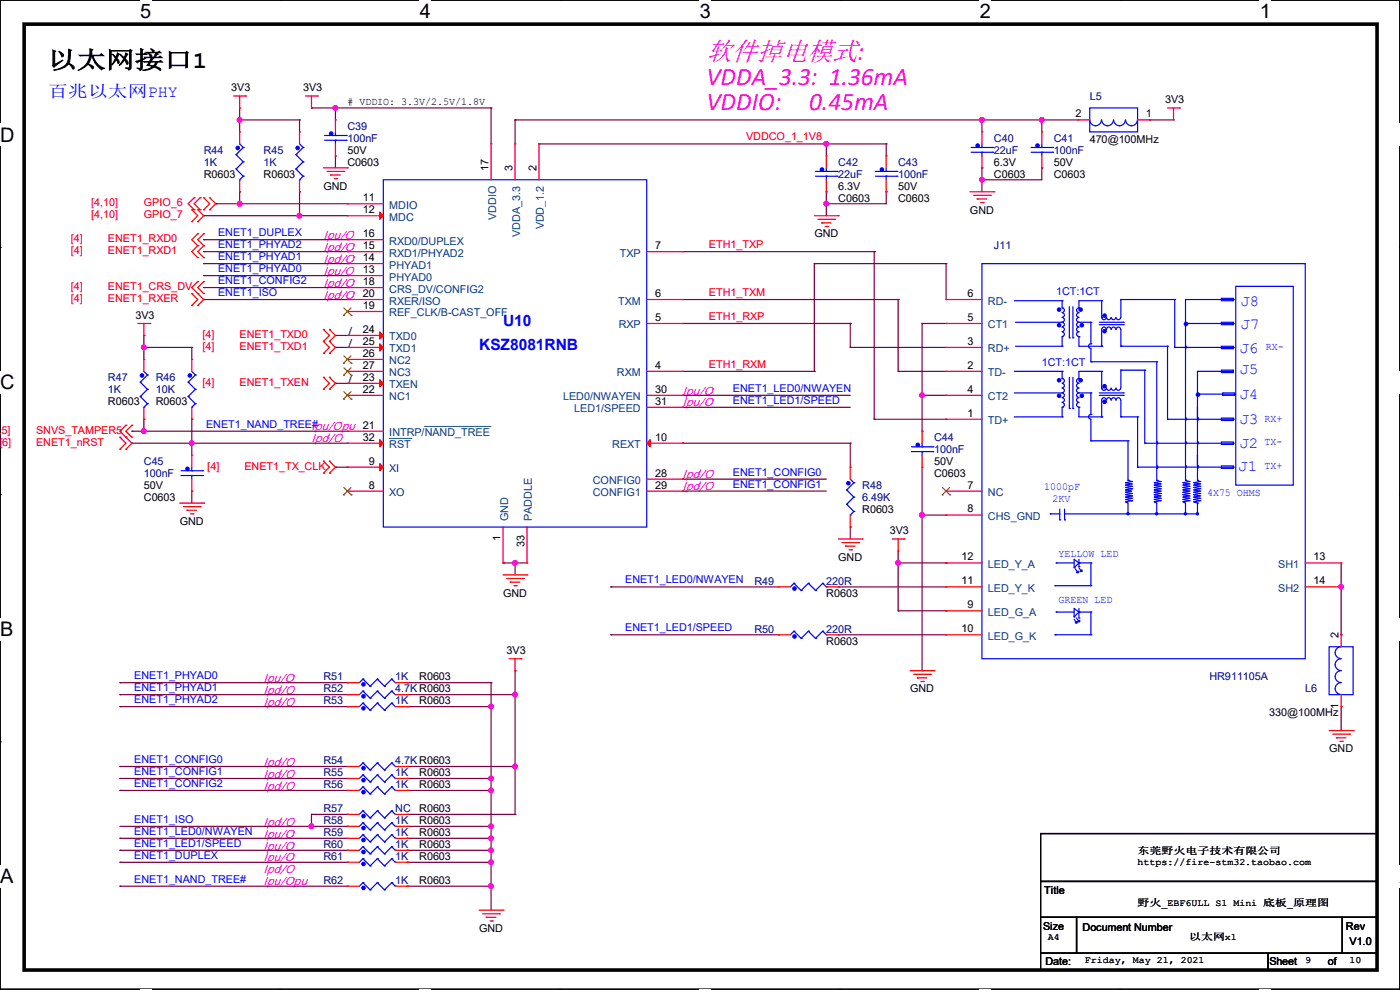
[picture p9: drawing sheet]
<svg xmlns="http://www.w3.org/2000/svg" width="297mm" height="210mm" viewBox="0 0 297 210" stroke-linecap="round" stroke-linejoin="round" font-family="sans-serif">
<path d="M0 0h297v209.8h-297z" fill="none" stroke="#000" stroke-width=".25"/>
<g fill="#fff">
<path d="M29.7 0h2.4v4.8h-2.4z"/>
<path d="M29.7 209.8h2.4v.2h-2.4z"/>
</g>
<path d="M59.4 0h.1M59.4 209.8h.1" fill="none" stroke="#000" stroke-width=".25"/>
<g fill="#fff">
<path d="M89.1 0h2.3v4.8h-2.3z"/>
<path d="M89.1 209.8h2.3v.2h-2.3z"/>
</g>
<path d="M118.8 0h.1M118.8 209.8h.1" fill="none" stroke="#000" stroke-width=".25"/>
<g fill="#fff">
<path d="M148.5 0h2.3v4.8h-2.3z"/>
<path d="M148.5 209.8h2.3v.2h-2.3z"/>
</g>
<path d="M178.2 0h.1M178.2 209.8h.1" fill="none" stroke="#000" stroke-width=".25"/>
<g fill="#fff">
<path d="M207.9 0h2.3v4.8h-2.3z"/>
<path d="M207.9 209.8h2.3v.2h-2.3z"/>
</g>
<path d="M237.6 0h.1M237.6 209.8h.1" fill="none" stroke="#000" stroke-width=".25"/>
<g fill="#fff">
<path d="M267.3 0h2.3v4.8h-2.3z"/>
<path d="M267.3 209.8h2.3v.2h-2.3z"/>
<path d="M0 26.2h3.1v4.8h-3.1z"/>
<path d="M297 26.2v4.8z"/>
<path d="M0 78.7h3.1v4.7h-3.1z"/>
<path d="M297 78.7v4.7z"/>
</g>
<path d="M0 52.5h.1M297 52.5h.1" fill="none" stroke="#000" stroke-width=".25"/>
<g fill="#fff">
<path d="M0 131.1h2.9v4.8h-2.9z"/>
<path d="M297 131.1v4.8z"/>
</g>
<path d="M0 104.9h.1M297 104.9h.1" fill="none" stroke="#000" stroke-width=".25"/>
<g fill="#fff">
<path d="M0 183.6h2.9v4.7h-2.9z"/>
<path d="M296.9 183.6h.1v4.7h-.1z"/>
</g>
<path d="M0 157.4h.1M297 157.4h.1M220.8 176.8h71.3v10.2h-71.3zM220.8 187h71.3v7.6h-71.3zM220.8 194.6h7.6v7.6h-7.6zM228.4 194.6h56.4v7.6h-56.4zM284.8 194.6h7.3v7.6h-7.3zM220.8 202.2h48.2v3.6h-48.2zM269 202.2h23.1v3.6h-23.1z" fill="none" stroke="#000" stroke-width=".25"/>
<path d="M5.1 5.1h287v200.7h-287z" fill="none" stroke="#000" stroke-width=".76"/>
<g fill="none" stroke="#800040" stroke-width=".25">
<path d="M50.8 25.4h.1M50.8 22.9h.1M50.8 25.4h12.7M50.8 22.9v5.1M63.5 25.4h.1M63.5 25.4v2.6M66.1 22.9h.1M66.1 22.9h38.1M71.2 22.9h.1M71.2 33.1h.1M71.2 22.9v2.5M71.2 33.1v2.5"/>
<path d="M104.2 22.9h.1M104.2 22.9v7.6M109.3 25.4h.1M109.3 25.4h119.3M109.3 25.4v5.1M114.3 30.5h.1M114.3 30.5h73.7M175.3 30.5h.1M175.3 30.5v2.6M188 30.5h.1M188 30.5v2.6M208.3 38.1h.1"/>
<path d="M208.3 25.4h.1M208.3 35.6h.1M208.3 25.4v2.6M208.3 35.6v5.1M221 25.4h.1M221 35.6h.1M221 35.6v2.5h-12.7M221 25.4v2.6M243.9 25.4h.1M243.9 25.4h5.1M43.2 45.8h.1M43.2 55.9h.1"/>
<path d="M43.2 58.5h.1M43.2 53.4h.1M43.2 50.8h.1M43.2 45.8h30.5M43.2 55.9h30.5M43.2 58.5h30.5M43.2 53.4h30.5M43.2 50.8h30.5M45.8 43.2h.1M45.8 43.2h27.9M50.8 40.7h.1M50.8 43.2h.1"/>
<path d="M50.8 40.7v2.5M63.5 45.8h.1M63.5 40.7h.1M63.5 40.7v5.1M144.8 53.4h40.7M172.8 55.9h.1M172.8 55.9h27.9M172.8 55.9v22.9M175.3 43.2h.1M175.3 40.7h.1M175.3 40.7v5.1M185.5 53.4h.1"/>
<path d="M185.5 53.4v35.5M188 40.7h.1M188 40.7v2.5h-12.7M200.7 55.9h.1M200.7 55.9v7.6M30.5 71.2h.1M30.5 73.7h.1M30.5 71.2v5M30.5 73.7h10.2M40.7 73.7h.1M40.7 73.7v2.5M43.2 61h.1"/>
<path d="M43.2 63.5h.1M43.2 61h30.5M43.2 63.5h30.5M71.2 71.2h.1M71.2 73.7h.1M71.2 71.2h2.5M71.2 73.7h2.5M144.8 78.8h28M144.8 68.6h35.6M144.8 63.5h45.7M172.8 78.8h.1M180.4 68.6h.1"/>
<path d="M180.4 73.7h.1M180.4 68.6v5.1M180.4 73.7h20.3M190.5 63.5h.1M190.5 78.8h.1M190.5 78.8h10.2M190.5 63.5v15.3M195.6 68.6h.1M195.6 68.6h5.1M195.6 68.6v22.9M28 94h.1M28 91.5h.1"/>
<path d="M28 94h45.7M28 91.5h45.7M30.5 91.5h.1M30.5 88.9h.1M30.5 88.9v2.6M40.7 88.9h.1M40.7 94h.1M40.7 88.9v7.7M71.2 99.1h.1M71.2 81.3h.1M71.2 99.1h2.5M71.2 81.3h2.5"/>
<path d="M144.8 94h.1M144.8 83.9h.1M144.8 86.4h.1M144.8 94h35.6M144.8 83.9h35.6M144.8 86.4h35.6M180.4 94h.1M180.4 94v5.1M185.5 88.9h.1M185.5 88.9h15.2M195.6 83.9h.1M195.6 91.5h.1"/>
<path d="M195.6 83.9h5.1M195.6 99.1v43.2M40.7 104.2h.1M40.7 104.2v2.5M106.7 119.4h.1M106.7 119.4h5.1M109.3 119.4h.1M109.3 119.4v2.6M144.8 101.6h.1M144.8 104.2h.1M144.8 101.6h30.5M144.8 104.2h30.5"/>
<path d="M180.4 111.8h.1M180.4 111.8v2.5M190.5 119.4h.1M190.5 119.4h10.2M190.5 116.9v12.7M195.6 109.3h.1M195.6 109.3h5.1M200.7 119.4h.1M284.5 119.4v15.3M129.6 134.7h.1M129.6 124.5h.1M129.6 124.5h35.5"/>
<path d="M129.6 134.7h35.5M177.8 124.5h.1M177.8 134.7h.1M177.8 124.5h22.9M177.8 134.7h22.9M190.5 129.6h.1M190.5 129.6h10.2M200.7 129.6h.1M284.5 124.5h.1M284.5 134.7h.1M25.4 149.9h.1M25.4 144.8h.1"/>
<path d="M25.4 147.4h.1M25.4 149.9h48.3M25.4 144.8h48.3M25.4 147.4h48.3M86.4 144.8h.1M86.4 147.4h.1M86.4 149.9h.1M86.4 149.9h17.8M86.4 144.8h17.8M86.4 147.4h22.9M104.2 144.8h.1M104.2 149.9h.1"/>
<path d="M104.2 144.8v48.3M109.3 147.4h.1M109.3 142.3h.1M109.3 142.3v30.5M195.6 142.3h.1M284.5 149.9h.1M284.5 149.9v5.1M25.4 167.7h.1M25.4 165.1h.1M25.4 177.8h.1M25.4 162.6h.1M25.4 167.7h48.3"/>
<path d="M25.4 165.1h48.3M25.4 175.3h48.3M25.4 177.8h48.3M25.4 162.6h48.3M66.1 175.3h.1M66.1 172.8h.1M66.1 172.8h7.6M66.1 172.8v2.5M73.7 175.3h.1M86.4 167.7h.1M86.4 177.8h.1M86.4 162.6h.1"/>
<path d="M86.4 165.1h.1M86.4 167.7h17.8M86.4 165.1h17.8M86.4 175.3h17.8M86.4 177.8h17.8M86.4 162.6h22.9M86.4 172.8h22.9M104.2 175.3h.1M104.2 177.8h.1M104.2 165.1h.1M109.3 172.8h.1M109.3 162.6h.1"/>
<path d="M25.4 180.4h.1M25.4 182.9h.1M25.4 188h.1M25.4 180.4h48.3M25.4 182.9h48.3M25.4 188h48.3M86.4 180.4h.1M86.4 182.9h.1M86.4 188h.1M86.4 180.4h17.8M86.4 182.9h17.8M86.4 188h17.8"/>
<path d="M104.2 188h.1M104.2 180.4h.1M104.2 182.9h.1"/>
</g>
<g fill="#f0f" stroke="#f0f" stroke-width=".25">
<circle cx="208.3" cy="25.4" r=".49"/>
<circle cx="175.3" cy="43.2" r=".49"/>
<circle cx="71.1" cy="22.9" r=".49"/>
<circle cx="40.7" cy="94" r=".49"/>
<circle cx="63.5" cy="45.7" r=".49"/>
<circle cx="50.8" cy="25.4" r=".49"/>
<circle cx="50.8" cy="43.2" r=".49"/>
<circle cx="30.5" cy="91.5" r=".49"/>
<circle cx="175.3" cy="30.5" r=".49"/>
<circle cx="208.3" cy="38.1" r=".49"/>
<circle cx="30.5" cy="73.7" r=".49"/>
<circle cx="221" cy="25.4" r=".49"/>
<circle cx="109.2" cy="119.4" r=".49"/>
<circle cx="195.6" cy="83.8" r=".49"/>
<circle cx="195.6" cy="109.2" r=".49"/>
<circle cx="190.5" cy="119.4" r=".49"/>
<circle cx="104.2" cy="167.7" r=".49"/>
<circle cx="104.2" cy="175.3" r=".49"/>
<circle cx="66.1" cy="175.3" r=".49"/>
<circle cx="104.2" cy="180.4" r=".49"/>
<circle cx="109.2" cy="162.6" r=".49"/>
<circle cx="109.2" cy="147.3" r=".49"/>
<circle cx="104.2" cy="177.8" r=".49"/>
<circle cx="104.2" cy="165.1" r=".49"/>
<circle cx="104.2" cy="149.9" r=".49"/>
<circle cx="104.2" cy="188" r=".49"/>
<circle cx="104.2" cy="182.9" r=".49"/>
<circle cx="284.5" cy="124.5" r=".49"/>
</g>
<g fill="none" stroke="#f00" stroke-width=".25">
<path d="M49.6 20.4h2.5M50.8 22.9h.1M50.8 28h.1M50.8 20.4v2.5M50.8 28v2.5M50.8 38.1v2.6M52.1 20.4h.1M63.5 28h.1M63.5 28v2.5M63.5 38.1v2.6M64.8 20.4h2.6M66.1 22.9h.1"/>
<path d="M66.1 20.4v2.5M67.4 20.4h.1M68.6 35.6h5.1M69.4 36.4h3.5M70.1 37.1h.1M70.1 37.1h2.1M70.9 37.9h.5M71.2 25.4h.1M71.2 33.1h.1M71.2 25.4v2.6M71.2 30.5v2.6M71.4 37.9h.1"/>
<path d="M72.9 36.4h.1M73.7 35.6h.1M104.2 30.5h.1M104.2 30.5v7.6M109.3 30.5h.1M109.3 30.5v7.6M114.3 30.5h.1M114.3 30.5v7.6M175.3 33.1h.1M175.3 33.1v2.5M175.3 38.1v2.6M188 33.1h.1"/>
<path d="M188 33.1v2.5M188 38.1v2.6M208.3 28h.1M208.3 35.6h.1M208.3 28v2.5M208.3 33.1v2.5M221 28h.1M221 35.6h.1M221 28v2.5M221 33.1v2.5M228.6 25.4h.1M228.6 25.4h2.6"/>
<path d="M241.3 25.4h2.6M243.9 25.4h.1M247.7 22.9h2.5M249 25.4h.1M249 22.9v2.5M250.2 22.9h.1M40.7 47h.1M40.7 44.5h.1M40.7 44.5l1.3 1.3-1.3 1.2M41.2 42h.1M41.2 44.5h.1M41.2 42l-1.3 1.2 1.3 1.3"/>
<path d="M42 44.5h.1M42 47h.1M42 59.7h.1M42 52.1h.1M42 54.7h.1M42 49.6h.1M42 59.7l-1.3 1.3 2.5 2.5-1.2 1.3M42 44.5l1.2 1.3-1.2 1.2M42 52.1l-1.3 1.3 1.3 1.3M42 49.6l-1.3 1.2 1.3 1.3M42.5 44.5h.1M42.5 42h.1"/>
<path d="M42.5 42l-1.3 1.2 1.3 1.3M43.2 44.5h.1M43.2 42h.1M43.2 59.7h.1M43.2 52.1h.1M43.2 54.7h.1M43.2 49.6h.1M43.2 42l1.3 1.2-1.3 1.3M43.2 59.7l-1.2 1.3 1.2 1.3M43.2 52.1l-1.2 1.3 1.2 1.3M43.2 49.6l-1.2 1.2 1.2 1.3M44.5 42h.1"/>
<path d="M44.5 44.5h.1M44.5 42l1.3 1.2-1.3 1.3M50.8 40.7h.1M63.5 40.7h.1M73.7 43.2h.1M73.7 45.8h.1M73.7 58.5h.1M73.7 55.9h.1M73.7 53.4h.1M73.7 50.8h.1M73.7 45.8h7.6M73.7 53.4h7.6"/>
<path d="M73.7 43.2h7.6M73.7 58.5h7.6M73.7 55.9h7.6M73.7 50.8h7.6M137.2 53.4h7.6M144.8 53.4h.1M172.8 45.8h5M173.5 46.5h3.6M174.3 47.3h.1M174.3 47.3h2M175 48h.6M175.3 40.7h.1"/>
<path d="M175.6 48h.1M177.1 46.5h.1M177.8 45.8h.1M188 40.7h.1M205.8 40.7h5.1M206.5 41.4h3.6M207.3 42.2h.1M207.3 42.2h2M208.1 43h.5M208.6 43h.1M210.1 41.4h.1M210.9 40.7h.1"/>
<path d="M29.3 68.6h2.5M30.5 71.2h.1M30.5 76.2h.1M30.5 68.6v2.6M30.5 76.2v2.6M31.8 68.6h.1M40.7 64.8h.1M40.7 62.3h.1M40.7 76.2h.1M40.7 62.3l1.3 1.2-1.3 1.3M40.7 76.2v2.6M42 62.3h.1"/>
<path d="M42 64.8h.1M43.2 62.3h.1M68.6 72.4h.1M68.6 69.9h.1M68.6 75h.1M68.6 69.9l1.3 1.3-1.3 1.2M68.6 72.4l1.3 1.3-1.3 1.3M69.9 69.9h.1M69.9 72.4h.1M69.9 75h.1M69.9 69.9l1.3 1.3-1.3 1.2M69.9 72.4l1.3 1.3-1.3 1.3"/>
<path d="M73.7 61h.1M73.7 66.1h.1M73.7 63.5h.1M73.7 71.2h.1M73.7 73.7h.1M73.7 76.2h.1M73.7 78.8h.1M73.7 78.8h7.6M73.7 63.5h7.6M73.7 61h7.6M73.7 66.1h7.6M73.7 71.2h7.6"/>
<path d="M73.7 73.7h7.6M73.7 76.2h7.6M137.2 68.6h7.6M137.2 78.8h7.6M137.2 63.5h7.6M144.8 78.8h.1M144.8 68.6h.1M144.8 63.5h.1M200.7 63.5h.1M200.7 68.6h.1M200.7 73.7h.1M200.7 78.8h.1"/>
<path d="M200.7 68.6h7.6M200.7 78.8h7.6M200.7 63.5h7.6M200.7 73.7h7.6M25.4 95.3h.1M25.4 92.8h.1M25.4 92.8l1.3 1.2-1.3 1.3M26.7 90.2h.1M26.7 92.8h.1M26.7 95.3h.1M26.7 90.2l-1.3 1.3 2.6 2.5-1.3 1.3M28 90.2h.1"/>
<path d="M28 92.8h.1M28 90.2l-1.3 1.3 1.3 1.3M30.5 88.9h.1M30.5 86.4v2.5M40.7 88.9h.1M40.7 96.6h.1M40.7 86.4v2.5M40.7 96.6v2.5M68.6 82.6h.1M68.6 80.1h.1M68.6 97.8h.1M68.6 80.1l1.3 1.2-1.3 1.3"/>
<path d="M68.6 97.8l1.3 1.3-1.3 1.3M69.9 80.1h.1M69.9 82.6h.1M69.9 97.8h.1M69.9 80.1l1.3 1.2-1.3 1.3M69.9 97.8l1.3 1.3-1.3 1.3M73.7 99.1h.1M73.7 91.5h.1M73.7 83.9h.1M73.7 81.3h.1M73.7 94h.1M73.7 99.1h7.6"/>
<path d="M73.7 94h7.6M73.7 91.5h7.6M73.7 83.9h7.6M73.7 81.3h7.6M137.2 94h7.6M137.2 83.9h7.6M137.2 86.4h7.6M144.8 94h.1M144.8 83.9h.1M144.8 86.4h.1M180.4 99.1h.1M180.4 99.1v2.5"/>
<path d="M195.6 91.5h.1M195.6 99.1h.1M195.6 91.5v2.5M195.6 96.6v2.5M200.7 83.9h.1M200.7 88.9h.1M200.7 83.9h7.6M200.7 88.9h7.6M38.1 106.7h5.1M38.9 107.5h3.6M39.7 108.2h.1M39.7 108.2h2"/>
<path d="M40.4 109h.5M40.7 104.2h.1M40.7 101.6v2.6M40.9 109h.1M42.5 107.5h.1M43.2 106.7h.1M68.6 100.4h.1M69.9 100.4h.1M73.7 104.2h.1M73.7 104.2h7.6M106.7 119.4h.1M106.7 111.8v7.6"/>
<path d="M111.8 119.4h.1M111.8 111.8v7.6M137.2 104.2h7.6M137.2 101.6h7.6M144.8 101.6h.1M144.8 104.2h.1M177.8 114.3h5.1M178.6 115.1h3.6M179.4 115.9h.1M179.4 115.9h2M180.1 116.6h.5M180.4 111.8h.1"/>
<path d="M180.4 109.3v2.5M180.6 116.6h.1M182.2 115.1h.1M182.9 114.3h.1M189.3 114.3h2.5M190.5 116.9h.1M190.5 114.3v2.6M191.8 114.3h.1M200.7 104.2h.1M200.7 109.3h.1M200.7 119.4h.1M200.7 104.2h7.6"/>
<path d="M200.7 109.3h7.6M200.7 119.4h7.6M276.9 119.4h7.6M284.5 119.4h.1M106.7 122h5.1M107.5 122.7h3.5M108 139.7h2.5M108.2 123.5h.1M108.2 123.5h2.1M109 124.2h.5M109.3 139.7v2.6M109.5 124.2h.1"/>
<path d="M110.5 139.7h.1M111 122.7h.1M111.8 122h.1M165.1 124.5h.1M165.1 134.7h.1M165.1 124.5h2.6M165.1 134.7h2.6M175.3 124.5h2.5M175.3 134.7h2.5M177.8 124.5h.1M177.8 134.7h.1M200.7 124.5h.1"/>
<path d="M200.7 129.6h.1M200.7 134.7h.1M200.7 124.5h7.6M200.7 134.7h7.6M200.7 129.6h7.6M276.9 124.5h7.6M284.5 134.7h.1M284.5 124.5h.1M284.5 134.7v2.5M73.7 147.4h.1M73.7 144.8h.1M73.7 149.9h.1"/>
<path d="M73.7 147.4h2.5M73.7 144.8h2.5M73.7 149.9h2.5M83.9 147.4h2.5M83.9 144.8h2.5M83.9 149.9h2.5M86.4 147.4h.1M86.4 144.8h.1M86.4 149.9h.1M109.3 142.3h.1M193.1 142.3h5.1M193.8 143h3.6"/>
<path d="M194.6 143.8h.1M194.6 143.8h2M195.4 144.6h.5M195.9 144.6h.1M197.4 143h.1M198.2 142.3h.1M282 155h5.1M282.7 155.7h3.6M283.5 156.5h.1M283.5 156.5h2M284.3 157.3h.5M284.5 149.9h.1"/>
<path d="M284.5 147.4v2.5M284.8 157.3h.1M286.3 155.7h.1M287.1 155h.1M73.7 172.8h.1M73.7 162.6h.1M73.7 165.1h.1M73.7 167.7h.1M73.7 175.3h.1M73.7 177.8h.1M73.7 172.8h2.5M73.7 162.6h2.5"/>
<path d="M73.7 165.1h2.5M73.7 167.7h2.5M73.7 175.3h2.5M73.7 177.8h2.5M83.9 172.8h2.5M83.9 162.6h2.5M83.9 165.1h2.5M83.9 167.7h2.5M83.9 175.3h2.5M83.9 177.8h2.5M86.4 172.8h.1M86.4 162.6h.1"/>
<path d="M86.4 165.1h.1M86.4 167.7h.1M86.4 175.3h.1M86.4 177.8h.1M73.7 188h.1M73.7 180.4h.1M73.7 182.9h.1M73.7 188h2.5M73.7 180.4h2.5M73.7 182.9h2.5M83.9 188h2.5M83.9 180.4h2.5"/>
<path d="M83.9 182.9h2.5M86.4 188h.1M86.4 180.4h.1M86.4 182.9h.1M101.6 193.1h5.1M102.4 193.8h3.6M103.2 194.6h.1M103.2 194.6h2M103.9 195.4h.5M104.4 195.4h.1M106 193.8h.1M106.7 193.1h.1"/>
</g>
<g fill="none" stroke="#00f" stroke-width=".25">
<path d="M50.1 32.8h.1M50.1 35.9h.1M50.1 32.8l1.5 1.5M50.1 35.9l1.5 1.5M50.8 38.1h.1M50.8 30.5l.8 .8M51.6 31.3h.1M51.6 34.3h.1M51.6 37.4h.1M51.6 31.3l-1.5 1.5M51.6 34.3l-1.5 1.6M51.6 37.4l-.8 .7"/>
<path d="M62.8 32.8h.1M62.8 35.9h.1M62.8 32.8l1.5 1.5M62.8 35.9l1.5 1.5M63.5 38.1h.1M63.5 30.5l.8 .8M64.3 31.3h.1M64.3 34.3h.1M64.3 37.4h.1M64.3 31.3l-1.5 1.5M64.3 34.3l-1.5 1.6M64.3 37.4l-.8 .7"/>
<path d="M68.9 29.8h4.5M68.9 28.7h4.5M71.2 29.8h.1M71.2 28.7h.1M71.2 28v.7M71.2 29.8v.7M73.4 29.8h.1M73.4 28.7h.1M81.3 38.1h55.9v73.7h-55.9zM173 37.4h4.6M173 36.4h4.6M175.3 37.4h.1"/>
<path d="M175.3 36.4h.1M175.3 35.6v.8M175.3 37.4v.7M177.6 37.4h.1M177.6 36.4h.1M185.7 37.4h4.6M185.7 36.4h4.6M188 37.4h.1M188 36.4h.1M188 35.6v.8M188 37.4v.7M190.3 37.4h.1"/>
<path d="M190.3 36.4h.1M206 32.3h4.6M206 31.3h4.6M208.3 32.3h.1M208.3 31.3h.1M208.3 30.5v.8M208.3 32.3v.8M210.6 32.3h.1M210.6 31.3h.1M218.7 32.3h4.6M218.7 31.3h4.6M221 32.3h.1"/>
<path d="M221 31.3h.1M221 30.5v.8M221 32.3v.8M223.3 32.3h.1M223.3 31.3h.1M231.2 22.9h10.1v5.1h-10.1zM231.2 25.4a1.25 1.25 0 0 0 1.2 1.3 1.25 1.25 0 0 0 1.3-1.3M233.7 25.4a1.25 1.25 0 0 0 1.3 1.3 1.25 1.25 0 0 0 1.2-1.3M236.3 25.4a1.25 1.25 0 0 0 1.2 1.3 1.25 1.25 0 0 0 1.3-1.3M238.8 25.4a1.25 1.25 0 0 0 1.3 1.3 1.25 1.25 0 0 0 1.2-1.3M208.3 55.9h68.6v83.8h-68.6zM30.5 78.8l.8 .7"/>
<path d="M31.3 79.5h.1M31.3 79.5l-1.5 1.6M40.7 78.8l.7 .7M41.4 79.5h.1M41.4 79.5l-1.5 1.6M215.2 78.8h10.1M215.2 63.8h10.1M215.4 73.4h9.9M215.4 68.4h9.9M225.3 73.4h.1M225.3 69.4a.51 .51 0 0 1 .5 .5 .51 .51 0 0 1-.5 .5 .49 .49 0 0 1 .5 .5 .49 .49 0 0 1-.5 .5M225.3 66.3a.49 .49 0 0 1 .5 .5 .49 .49 0 0 1-.5 .5"/>
<path d="M225.3 67.4a.49 .49 0 0 1 .5 .4 .49 .49 0 0 1-.5 .5M225.3 65.3a.49 .49 0 0 1 .5 .5 .49 .49 0 0 1-.5 .5M225.3 63.8h.1M225.3 68.4a.49 .49 0 0 1 .5 .5 .49 .49 0 0 1-.5 .4M225.3 71.4h.1M225.3 68.4h.1M225.3 65.3h.1M225.3 78.8h.1M225.3 63.8v1.5M225.3 71.4v2M225.3 78.8v1.5M226.9 71.7h.1"/>
<path d="M226.9 65.1v6.6M227.6 71.7h.1M227.6 65.1v6.6M228.9 67.4a.49 .49 0 0 0-.5 .4 .49 .49 0 0 0 .5 .5M228.9 69.4a.49 .49 0 0 0-.5 .5 .49 .49 0 0 0 .5 .5 .51 .51 0 0 0-.5 .5 .51 .51 0 0 0 .5 .5M228.9 66.3a.49 .49 0 0 0-.5 .5 .49 .49 0 0 0 .5 .5M228.9 65.3a.49 .49 0 0 0-.5 .5 .49 .49 0 0 0 .5 .5M228.9 71.4h.1M228.9 65.3h.1M228.9 71.4v2h4.8M231.4 68.4h-2.5a.49 .49 0 0 0-.5 .5 .49 .49 0 0 0 .5 .4M231.4 68.4h.1"/>
<path d="M231.4 72.9h.1M231.4 76.8h.1M231.4 68.4v4.5M231.4 76.8h14M231.4 72.9a.49 .49 0 0 0-.5 .5 .49 .49 0 0 0 .5 .5v2.9M233.2 68.4h5.1M233.2 68.9h5.1M233.7 63.8h.1M233.7 67.4h.1M233.7 73.4h.1M233.7 78.8h.1M233.7 78.8h-4.8v1.5"/>
<path d="M233.7 63.8h-4.8v1.5M233.7 63.8v3.6M233.7 78.8v3.5M234.7 69.9a.49 .49 0 0 0-.5-.5 .49 .49 0 0 0-.5 .5v3.5M234.7 67.3a.49 .49 0 0 1-.5 .5 .49 .49 0 0 1-.5-.4M235.7 67.3a.49 .49 0 0 1-.5 .5 .49 .49 0 0 1-.5-.4M235.7 69.9a.49 .49 0 0 0-.5-.5 .49 .49 0 0 0-.5 .5M236.7 67.3a.49 .49 0 0 1-.5 .5 .49 .49 0 0 1-.4-.4M236.7 69.9a.49 .49 0 0 0-.5-.5 .49 .49 0 0 0-.4 .5M236.8 69.9a.49 .49 0 0 1 .5-.5 .49 .49 0 0 1 .4 .5l.1 3.5M237.8 63.5h.1M237.8 63.5l-.1 3.8a.49 .49 0 0 1-.4 .5 .49 .49 0 0 1-.5-.4"/>
<path d="M237.8 73.4h.1M237.8 78.5l-.1 3.8a.49 .49 0 0 1-.4 .5 .49 .49 0 0 1-.5-.5M237.8 78.5h.1M237.8 63.5h11.4M237.8 73.4h9.9M237.8 78.5h5.1M238.3 68.4h.1M238.3 68.9h.1M242.9 78.5h.1M242.9 78.5v15.5M245.4 76.8h.1M245.4 76.8v17"/>
<path d="M247.7 73.4h.1M247.7 73.4v15.5M249.2 63.5h.1M249.2 73.7h.1M249.2 73.7h12.5M249.2 63.5v10.2M251.5 73.4h.1M251.5 73.4l.2 .3-.2 .2v14.8M251.5 68.6h10.2M254 78.8h.1M254 78.8v9.9M254 78.8h7.7"/>
<path d="M259.1 63.3h2.6v.5h-2.6zM259.1 68.4h2.6v.5h-2.6zM259.1 73.4h2.6v.6h-2.6zM259.1 78.5h2.6v.5h-2.6zM261.7 73.7h.1M261.7 63.5h.1M261.7 68.6h.1M261.7 63.5h-10.2v9.9M262.2 60.7h12.2v42.2h-12.2zM29.8 81.1h.1M29.8 84.1h.1M29.8 81.1l1.5 1.5"/>
<path d="M29.8 84.1l1.5 1.5M30.5 86.4h.1M31.3 82.6h.1M31.3 85.6h.1M31.3 82.6l-1.5 1.5M31.3 85.6l-.8 .8M38.4 99.9h4.6M39.9 81.1h.1M39.9 84.1h.1M39.9 81.1l1.5 1.5M39.9 84.1l1.5 1.5M40.7 86.4h.1"/>
<path d="M40.7 99.9h.1M40.7 99.1v.8M41.4 82.6h.1M41.4 85.6h.1M41.4 82.6l-1.5 1.5M41.4 85.6l-.7 .8M43 99.9h.1M193.3 95.8h4.6M193.3 94.8h4.6M195.6 95.8h.1M195.6 94.8h.1M195.6 94v.8"/>
<path d="M195.6 95.8v.8M197.9 95.8h.1M197.9 94.8h.1M215.2 83.4h10.1M215.2 88.4h10.1M225.3 81.3a.51 .51 0 0 1 .5 .5 .51 .51 0 0 1-.5 .5 .49 .49 0 0 1 .5 .5 .49 .49 0 0 1-.5 .5M225.3 80.3a.49 .49 0 0 1 .5 .5 .49 .49 0 0 1-.5 .5M225.3 83.4a.49 .49 0 0 1 .5 .4 .49 .49 0 0 1-.5 .5M225.3 86.4h.1M225.3 84.4a.49 .49 0 0 1 .5 .5 .49 .49 0 0 1-.5 .4M225.3 83.4h.1M225.3 80.3h.1"/>
<path d="M225.3 88.4h.1M225.3 85.4a.49 .49 0 0 1 .5 .5 .49 .49 0 0 1-.5 .5M225.3 86.4v2M226.9 86.7h.1M226.9 80.1v6.6M227.6 86.7h.1M227.6 80.1v6.6M228.9 81.3a.51 .51 0 0 0-.5 .5 .51 .51 0 0 0 .5 .5 .49 .49 0 0 0-.5 .5 .49 .49 0 0 0 .5 .5M228.9 84.4a.49 .49 0 0 0-.5 .5 .49 .49 0 0 0 .5 .4M228.9 85.4a.49 .49 0 0 0-.5 .5 .49 .49 0 0 0 .5 .5M228.9 80.3a.49 .49 0 0 0-.5 .5 .49 .49 0 0 0 .5 .5M228.9 86.4h.1"/>
<path d="M228.9 80.3h.1M228.9 86.4v2h4.8M231.4 87.9h.1M231.4 83.4h-2.5a.49 .49 0 0 0-.5 .4 .49 .49 0 0 0 .5 .5M231.4 83.4h.1M231.4 93.5h.1M231.4 83.4v4.5M231.4 88.9v4.6M231.4 93.5h7.9M231.4 87.9a.49 .49 0 0 0-.5 .5 .49 .49 0 0 0 .5 .5M233.2 83.4h5.1M233.2 83.9h5.1"/>
<path d="M233.7 88.4h.1M233.7 82.3h.1M234.7 84.9a.49 .49 0 0 0-.5-.5 .49 .49 0 0 0-.5 .5v3.5M234.7 82.3a.49 .49 0 0 1-.5 .5 .49 .49 0 0 1-.5-.5M235.7 82.3a.49 .49 0 0 1-.5 .5 .49 .49 0 0 1-.5-.5M235.7 84.9a.49 .49 0 0 0-.5-.5 .49 .49 0 0 0-.5 .5M236.7 82.3a.49 .49 0 0 1-.5 .5 .49 .49 0 0 1-.4-.5M236.7 84.9a.49 .49 0 0 0-.5-.5 .49 .49 0 0 0-.4 .5M236.8 84.9a.49 .49 0 0 1 .5-.5 .49 .49 0 0 1 .4 .5l.1 3.5M237.8 88.4h.1M237.8 88.4h3.5M238.3 83.4h.1"/>
<path d="M238.3 83.9h.1M239.3 93.5h.1M239.3 93.5v8.4M241.3 88.4h.1M241.3 99.1h.1M241.3 99.1h20.4M241.3 88.4v10.7M242.9 94h.1M242.9 94h18.8M245.4 93.8h.1M245.4 93.8l.2 .2-.2 .2M245.4 98.8h.1"/>
<path d="M245.4 98.8l.2 .3-.2 .2M245.4 99.4h.1M245.4 94.3v4.5M245.4 99.4v2.5M247.7 88.9h.1M247.7 88.9h14M251.5 98.8l.2 .3-.2 .2v2.6M251.5 98.8h.1M251.5 93.8l.2 .2-.2 .2M251.5 93.8h.1M251.5 88.7h.1M251.5 88.7l.2 .2-.2 .3"/>
<path d="M251.5 89.2v4.6M251.5 94.3v4.5M254 93.8l.3 .2-.3 .2M254 98.8l.3 .3-.3 .2v2.6M254 88.7l.3 .2-.3 .3M254 88.7h.1M254 93.8h.1M254 98.8h.1M254 89.2v4.6M254 94.3v4.5M254 83.6h7.9M259.1 88.7h2.6v.5h-2.6z"/>
<path d="M259.1 93.8h2.6v.5h-2.6zM259.1 98.8h2.6v.6h-2.6zM259.4 83.4h2.5v.5h-2.5zM261.7 88.9h.1M261.7 99.1h.1M261.7 94h.1M261.9 83.6h.1M38.4 100.9h4.6M40.7 100.9h.1M40.7 100.9v.7M43 100.9h.1M179.6 103.9h.1"/>
<path d="M179.6 107h.1M179.6 103.9l1.5 1.6M179.6 107l1.5 1.5M180.4 109.3h.1M180.4 101.6l.7 .8M181.1 102.4h.1M181.1 105.5h.1M181.1 108.5h.1M181.1 102.4l-1.5 1.5M181.1 105.5l-1.5 1.5M181.1 108.5l-.7 .8M222.8 109h.1"/>
<path d="M222.8 109h2M224.1 119.4h.1M224.1 119.4h3.8M224.8 110.3h.1M224.8 108v2.3M225.8 110.3h.1M225.8 109h28.2M225.8 108v2.3M228.9 119.4h.1M228.9 118.7v1.5M228.9 119.4l-1-.7v1.7M228.9 119.4h2.5"/>
<path d="M228.9 119.4l-1 1M231.4 119.4h.1M231.4 119.4v4.8M238.8 104.4h.1M238.8 103.9h.1M238.8 105.5h.1M238.8 106.5h.1M238.8 102.4h.1M238.8 102.9h.1M238.8 106.5l.5 .2v2.3M238.8 104.4l1.3 .3M238.8 103.9l1.3 .3-1.3 .2"/>
<path d="M238.8 105.5l1.3 .2M238.8 102.4l1.3 .3M238.8 102.9l1.3 .3M239.3 101.9h.1M239.3 109h.1M239.3 101.9l.8 .3M240.1 103.2h.1M240.1 105.7h.1M240.1 104.7h.1M240.1 102.2h.1M240.1 105.2h.1M240.1 103.7h.1"/>
<path d="M240.1 106.2h.1M240.1 102.7h.1M240.1 103.2l-1.3 .2 1.3 .3M240.1 105.7l-1.3 .3 1.3 .2M240.1 104.7l-1.3 .2 1.3 .3M240.1 102.2l-1.3 .2M240.1 105.2l-1.3 .3M240.1 103.7l-1.3 .2M240.1 106.2l-1.3 .3M240.1 102.7l-1.3 .2M244.9 104.4h.1M244.9 103.9h.1"/>
<path d="M244.9 105.5h.1M244.9 102.9h.1M244.9 102.4h.1M244.9 103.4h.1M244.9 104.9h.1M244.9 106h.1M244.9 106.5h.1M244.9 106.5l.5 .2v2.3M244.9 104.4l1.3 .3M244.9 103.9l1.3 .3M244.9 105.5l1.3 .2M244.9 102.9l1.3 .3"/>
<path d="M244.9 102.4l1.3 .3M244.9 103.4l1.3 .3M244.9 104.9l1.3 .3M244.9 106l1.3 .2M245.4 109h.1M245.4 101.9h.1M245.4 101.9l.8 .3M246.2 106.2h.1M246.2 102.7h.1M246.2 103.2h.1M246.2 105.7h.1M246.2 102.2h.1"/>
<path d="M246.2 103.7h.1M246.2 104.2h.1M246.2 104.7h.1M246.2 105.2h.1M246.2 106.2l-1.3 .3M246.2 102.7l-1.3 .2M246.2 103.2l-1.3 .2M246.2 105.7l-1.3 .3M246.2 102.2l-1.3 .2M246.2 103.7l-1.3 .2M246.2 104.2l-1.3 .2M246.2 104.7l-1.3 .2"/>
<path d="M246.2 105.2l-1.3 .3M251 103.4h.1M251 104.9h.1M251 102.4h.1M251 103.9h.1M251 106h.1M251 104.4h.1M251 106.5h.1M251 102.9h.1M251 105.5h.1M251 103.4l1.3 .3M251 106.5l.5 .2v2.3"/>
<path d="M251 104.9l1.3 .3M251 102.4l1.3 .3M251 103.9l1.3 .3M251 106l1.3 .2M251 104.4l1.3 .3M251 102.9l1.3 .3M251 105.5l1.3 .2M251.5 101.9h.1M251.5 109h.1M251.5 101.9l.8 .3M252.3 104.7h.1M252.3 104.2h.1"/>
<path d="M252.3 103.2h.1M252.3 102.2h.1M252.3 105.2h.1M252.3 105.7h.1M252.3 102.7h.1M252.3 103.7h.1M252.3 106.2h.1M252.3 104.7l-1.3 .2M252.3 104.2l-1.3 .2M252.3 103.2l-1.3 .2M252.3 102.2l-1.3 .2M252.3 105.2l-1.3 .3"/>
<path d="M252.3 105.7l-1.3 .3M252.3 102.7l-1.3 .2M252.3 103.7l-1.3 .2M252.3 106.2l-1.3 .3M253.3 103.9h.1M253.3 104.9h.1M253.3 102.9h.1M253.3 106h.1M253.3 106.5h.1M253.3 103.4h.1M253.3 102.4h.1M253.3 104.4h.1"/>
<path d="M253.3 105.5h.1M253.3 102.9l1.3 .3M253.3 103.9l1.3 .3M253.3 105.5l1.3 .2M253.3 102.4l1.3 .3M253.3 103.4l1.3 .3M253.3 106.5l.7 .2M253.3 106l1.3 .2M253.3 104.9l1.3 .3M253.3 104.4l1.3 .3M254 101.9h.1M254 106.7h.1"/>
<path d="M254 109h.1M254 106.7v2.3M254 101.9l.6 .3M254.6 103.2h.1M254.6 104.2h.1M254.6 105.7h.1M254.6 102.2h.1M254.6 102.7h.1M254.6 103.7h.1M254.6 106.2h.1M254.6 105.2h.1M254.6 104.7h.1"/>
<path d="M254.6 103.7l-1.3 .2M254.6 104.7l-1.3 .2M254.6 102.7l-1.3 .2M254.6 105.7l-1.3 .3M254.6 106.2l-1.3 .3M254.6 103.2l-1.3 .2M254.6 102.2l-1.3 .2M254.6 104.2l-1.3 .2M254.6 105.2l-1.3 .3M168.4 123.7h.1M168.4 133.9h.1M168.4 123.7l-.7 .8"/>
<path d="M168.4 123.7l1.6 1.6M168.4 133.9l-.7 .8M168.4 133.9l1.6 1.5M170 125.3h.1M170 135.4h.1M171.5 123.7h.1M171.5 133.9h.1M171.5 123.7l-1.5 1.6M171.5 123.7l1.5 1.6M171.5 133.9l-1.5 1.5M171.5 133.9l1.5 1.5M173 125.3h.1"/>
<path d="M173 135.4h.1M174.5 123.7h.1M174.5 133.9h.1M174.5 123.7l-1.5 1.6M174.5 123.7l.8 .8M174.5 133.9l-1.5 1.5M174.5 133.9l.8 .8M175.3 124.5h.1M175.3 134.7h.1M223.8 124.2h.1M223.8 134.7h.1M223.8 124.2h7.6"/>
<path d="M223.8 134.7h7.6M224.1 129.8h.1M224.1 129.8h3.8M227.9 130.9h.1M227.9 120.4h.1M227.9 131.4l.5 .7M228.1 132.1h.1M228.1 120.7l.5 .8M228.1 132.1h.3M228.4 121.5h.1M228.4 132.1h.1M228.4 131.9h.1"/>
<path d="M228.4 121.5h.2M228.4 131.1l.5 .8M228.4 131.9v.2M228.6 121.5h.1M228.6 121.2h.1M228.6 131.9h.1M228.6 121.2v.3M228.6 131.9h.3M228.9 120.2h.1M228.9 129.8h.1M228.9 131.1h.1M228.9 131.9h.1"/>
<path d="M228.9 131.6h.1M228.9 129.1v2M228.9 131.6v.3M228.9 129.8l-1-.7v1.8M228.9 129.8l-1 1.1M228.9 129.8h2.5M228.9 120.4l.5 .8M229.2 121.2h.1M229.2 121.2h.2M229.4 121.2h.1M229.4 120.9h.1M229.4 120.9v.3"/>
<path d="M231.4 124.2h.1M231.4 129.8h.1M231.4 134.7h.1M231.4 129.8v4.9M282 137.2h5.1v10.2h-5.1zM284.5 139.7a1.25 1.25 0 0 0-1.2 1.3 1.25 1.25 0 0 0 1.2 1.2M284.5 137.2a1.25 1.25 0 0 0-1.2 1.3 1.25 1.25 0 0 0 1.2 1.2M77 146.6h.1M77 144.1h.1M77 149.1h.1M77 146.6l-.8 .8M77 146.6l1.5 1.5"/>
<path d="M77 144.1l-.8 .7M77 144.1l1.5 1.5M77 149.1l-.8 .8M77 149.1l1.5 1.6M78.5 148.1h.1M78.5 145.6h.1M78.5 150.7h.1M80.1 146.6h.1M80.1 144.1h.1M80.1 149.1h.1M80.1 146.6l-1.6 1.5M80.1 146.6l1.5 1.5"/>
<path d="M80.1 144.1l-1.6 1.5M80.1 144.1l1.5 1.5M80.1 149.1l-1.6 1.6M80.1 149.1l1.5 1.6M81.6 148.1h.1M81.6 145.6h.1M81.6 150.7h.1M83.1 146.6h.1M83.1 144.1h.1M83.1 149.1h.1M83.1 146.6l-1.5 1.5M83.1 146.6l.8 .8"/>
<path d="M83.1 144.1l-1.5 1.5M83.1 144.1l.8 .7M83.1 149.1l-1.5 1.6M83.1 149.1l.8 .8M83.9 147.4h.1M83.9 144.8h.1M83.9 149.9h.1M284.5 144.8a1.25 1.25 0 0 0-1.2 1.3 1.25 1.25 0 0 0 1.2 1.2M284.5 142.3a1.25 1.25 0 0 0-1.2 1.2 1.25 1.25 0 0 0 1.2 1.3M77 172h.1M77 161.8h.1M77 164.4h.1"/>
<path d="M77 166.9h.1M77 174.5h.1M77 177.1h.1M77 179.6h.1M77 172l-.8 .8M77 172l1.5 1.5M77 161.8l-.8 .8M77 161.8l1.5 1.6M77 164.4l-.8 .7M77 164.4l1.5 1.5M77 166.9l-.8 .8M77 166.9l1.5 1.5"/>
<path d="M77 174.5l-.8 .8M77 174.5l1.5 1.6M77 177.1l-.8 .7M77 177.1l1.5 1.5M77 179.6l-.8 .8M77 179.6l1.5 1.5M78.5 173.5h.1M78.5 163.4h.1M78.5 165.9h.1M78.5 168.4h.1M78.5 176.1h.1M78.5 178.6h.1"/>
<path d="M80.1 172h.1M80.1 161.8h.1M80.1 164.4h.1M80.1 166.9h.1M80.1 174.5h.1M80.1 177.1h.1M80.1 179.6h.1M80.1 172l-1.6 1.5M80.1 172l1.5 1.5M80.1 161.8l-1.6 1.6M80.1 161.8l1.5 1.6M80.1 164.4l-1.6 1.5"/>
<path d="M80.1 164.4l1.5 1.5M80.1 166.9l-1.6 1.5M80.1 166.9l1.5 1.5M80.1 174.5l-1.6 1.6M80.1 174.5l1.5 1.6M80.1 177.1l-1.6 1.5M80.1 177.1l1.5 1.5M80.1 179.6l-1.6 1.5M80.1 179.6l1.5 1.5M81.6 173.5h.1M81.6 163.4h.1M81.6 165.9h.1"/>
<path d="M81.6 168.4h.1M81.6 176.1h.1M81.6 178.6h.1M83.1 172h.1M83.1 161.8h.1M83.1 164.4h.1M83.1 166.9h.1M83.1 174.5h.1M83.1 177.1h.1M83.1 179.6h.1M83.1 172l-1.5 1.5M83.1 172l.8 .8"/>
<path d="M83.1 161.8l-1.5 1.6M83.1 161.8l.8 .8M83.1 164.4l-1.5 1.5M83.1 164.4l.8 .7M83.1 166.9l-1.5 1.5M83.1 166.9l.8 .8M83.1 174.5l-1.5 1.6M83.1 174.5l.8 .8M83.1 177.1l-1.5 1.5M83.1 177.1l.8 .7M83.1 179.6l-1.5 1.5M83.1 179.6l.8 .8"/>
<path d="M83.9 172.8h.1M83.9 162.6h.1M83.9 165.1h.1M83.9 167.7h.1M83.9 175.3h.1M83.9 177.8h.1M77 187.2h.1M77 182.2h.1M77 187.2l-.8 .8M77 187.2l1.5 1.6M77 182.2l-.8 .7M77 182.2l1.5 1.5"/>
<path d="M78.5 188.8h.1M78.5 181.1h.1M78.5 183.7h.1M80.1 187.2h.1M80.1 182.2h.1M80.1 187.2l-1.6 1.6M80.1 187.2l1.5 1.6M80.1 182.2l-1.6 1.5M80.1 182.2l1.5 1.5M81.6 188.8h.1M81.6 181.1h.1M81.6 183.7h.1"/>
<path d="M83.1 187.2h.1M83.1 182.2h.1M83.1 187.2l-1.5 1.6M83.1 187.2l.8 .8M83.1 182.2l-1.5 1.5M83.1 182.2l.8 .7M83.9 188h.1M83.9 180.4h.1M83.9 182.9h.1"/>
</g>
<g fill="#00f" stroke="#00f" stroke-width=".25">
<circle cx="30.1" cy="79.7" r=".36"/>
<circle cx="77.1" cy="173.1" r=".36"/>
<circle cx="77.1" cy="188.4" r=".36"/>
<circle cx="40.3" cy="79.7" r=".36"/>
<circle cx="77.1" cy="147.7" r=".36"/>
<circle cx="220.1" cy="30.9" r=".36"/>
<circle cx="77.1" cy="163" r=".36"/>
<circle cx="180" cy="102.5" r=".36"/>
<circle cx="77.1" cy="145.2" r=".36"/>
<circle cx="174.4" cy="36" r=".36"/>
<circle cx="207.4" cy="30.9" r=".36"/>
<circle cx="77.1" cy="150.3" r=".36"/>
<circle cx="77.1" cy="165.5" r=".36"/>
<circle cx="187.1" cy="36" r=".36"/>
<circle cx="70.3" cy="28.3" r=".36"/>
<circle cx="168.5" cy="124.9" r=".36"/>
<circle cx="77.1" cy="168" r=".36"/>
<circle cx="50.4" cy="31.4" r=".36"/>
<circle cx="77.1" cy="175.7" r=".36"/>
<circle cx="77.1" cy="178.2" r=".36"/>
<circle cx="63.1" cy="31.4" r=".36"/>
<circle cx="168.5" cy="135" r=".36"/>
<circle cx="224.7" cy="69" r=".36"/>
<circle cx="229.5" cy="69" r=".36"/>
<circle cx="224.7" cy="65.7" r=".36"/>
<circle cx="229.3" cy="65.7" r=".36"/>
<circle cx="234.3" cy="67" r=".36"/>
<circle cx="234.3" cy="70.3" r=".36"/>
<circle cx="224.7" cy="80.7" r=".36"/>
<circle cx="229.5" cy="84" r=".36"/>
<circle cx="224.7" cy="84" r=".36"/>
<circle cx="234.3" cy="81.9" r=".36"/>
<circle cx="234.3" cy="85.2" r=".36"/>
<circle cx="229.3" cy="80.7" r=".36"/>
<circle cx="239.3" cy="109" r=".23"/>
<circle cx="245.4" cy="109" r=".23"/>
<circle cx="251.5" cy="109" r=".23"/>
<circle cx="254" cy="109" r=".23"/>
<circle cx="251.6" cy="68.7" r=".36"/>
<circle cx="254.1" cy="83.7" r=".36"/>
<circle cx="194.7" cy="94.4" r=".36"/>
<circle cx="77.1" cy="180.7" r=".36"/>
<circle cx="39.8" cy="99.5" r=".36"/>
<circle cx="77.1" cy="183.3" r=".36"/>
</g>
<g fill="none" stroke="#804000" stroke-width=".21">
<path d="M72.9 66.9h.1M72.9 77h.1M72.9 79.6h.1M72.9 65.3l1.6 1.6M72.9 75.5l1.6 1.5M72.9 78l1.6 1.6M74.5 65.3l-1.6 1.6M74.5 75.5l-1.6 1.5M74.5 78l-1.6 1.6M74.5 66.9h.1M74.5 77h.1M74.5 79.6h.1"/>
<path d="M72.9 84.7h.1M72.9 83.1l1.6 1.6M74.5 83.1l-1.6 1.6M74.5 84.7h.1M72.9 105h.1M72.9 103.4l1.6 1.6M74.5 103.4l-1.6 1.6M74.5 105h.1M199.9 105h.1M199.9 103.4l1.6 1.6M201.5 103.4l-1.6 1.6M201.5 105h.1"/>
</g>
<g fill="#f00" stroke="#f00" stroke-width=".25">
<path d="M80.6 98.3l.7 .8-.7 .8z"/>
<path d="M137.2 94l.8-.7v1.5z"/>
<path d="M80.6 45l.7 .8-.7 .7z"/>
<path d="M80.6 80.6l.7 .7-.7 .8z"/>
<path d="M80.6 70.4l.7 .8-.7 .7z"/>
<path d="M80.6 72.9l.7 .8-.7 .8z"/>
<path d="M80.6 93.3l.7 .7-.7 .8z"/>
</g>
<path d="M82.6 93h4.6M87.2 93h.1M90.1 90.5h13.8M103.9 90.5h.1" fill="none" stroke="#004080" stroke-width=".21"/>
<text font-size="5.6" fill="#f0f" x="149.9" y="12.7">软件掉电模式:</text>
<g font-size="5.3" fill="#f0f">
<text x="149.9" y="18.1">VDDA_3.3: 1.36mA</text>
<text x="149.9" y="23.4">VDDIO:</text>
<text x="171.7" y="23.4">0.45mA</text>
</g>
<text font-size="5.1" x="10.2" y="14.5">以太网接口1</text>
<g font-size="4.2">
<text x="29.7" y="3.9">5</text>
<text x="89.1" y="3.9">4</text>
<text x="148.5" y="3.9">3</text>
<text x="207.9" y="3.9">2</text>
<text x="267.3" y="3.9">1</text>
<text x="0" y="30.1">D</text>
<text x="0" y="82.5">C</text>
<text x="0" y="135">B</text>
<text x="0" y="187.4">A</text>
<text x="297" y="187.4">A</text>
</g>
<text font-size="3.6" fill="#00f" x="10.2" y="20.6">百兆以太网PHY</text>
<g font-size="3.3" fill="#00f">
<text x="263.2" y="64.9">J8</text>
<text x="106.7" y="69.2">U10</text>
<text x="263.2" y="69.7">J7</text>
<text x="101.6" y="74.3">KSZ8081RNB</text>
<text x="262.9" y="74.8">J6</text>
<text x="262.9" y="79.4">J5</text>
<text x="262.9" y="84.7">J4</text>
<text x="262.9" y="90">J3</text>
<text x="262.9" y="95.1">J2</text>
<text x="262.7" y="99.9">J1</text>
</g>
<g font-size="2.4" fill="#f0f">
<text x="68.6" y="50.7">Ipu/O</text>
<text x="68.6" y="53.2">Ipd/O</text>
<text x="68.6" y="55.8">Ipd/O</text>
<text x="68.6" y="58.3">Ipu/O</text>
<text x="68.6" y="60.8">Ipd/O</text>
<text x="68.6" y="63.4">Ipd/O</text>
<text x="144.8" y="83.7">Ipu/O</text>
<text x="144.8" y="86.2">Ipu/O</text>
<text x="66.1" y="91.3">Ipu/Opu</text>
<text x="66.1" y="93.9">Ipd/O</text>
<text x="144.8" y="101.5">Ipd/O</text>
<text x="144.8" y="104">Ipd/O</text>
<text x="55.9" y="149.7">Ipd/O</text>
<text x="55.9" y="144.7">Ipu/O</text>
<text x="55.9" y="147.2">Ipd/O</text>
<text x="55.9" y="162.4">Ipd/O</text>
<text x="55.9" y="165">Ipd/O</text>
<text x="55.9" y="167.5">Ipd/O</text>
<text x="55.9" y="177.7">Ipu/O</text>
<text x="55.9" y="175.1">Ipd/O</text>
<text x="55.9" y="180.2">Ipu/O</text>
<text x="55.9" y="182.8">Ipu/O</text>
<text x="55.9" y="185.3">Ipd/O</text>
<text x="55.9" y="187.8">Ipu/Opu</text>
</g>
<g font-size="2.4" fill="#008000">
<text x="73.7" y="71">I</text>
<text x="73.7" y="73.5">I</text>
<text x="73.7" y="81.2">I</text>
</g>
<g font-size="2.3">
<text x="49.1" y="19.4">3V3</text>
<text x="64.3" y="19.4">3V3</text>
<text x="73.7" y="22.2"># VDDIO: 3.3V/2.5V/1.8V</text>
<text x="247.2" y="21.9">3V3</text>
<text x="228.1" y="24.9">2</text>
<text x="243.1" y="24.9">1</text>
<text x="73.7" y="32.6">50V</text>
<text x="73.7" y="35.1">C0603</text>
<text x="210.9" y="35.1">6.3V</text>
<text x="223.6" y="35.1">50V</text>
<text x="231.2" y="30.3">470@100MHz</text>
<text x="43.2" y="37.7">R0603</text>
<text x="55.9" y="37.7">R0603</text>
<text x="68.6" y="40.2">GND</text>
<text x="103.6" y="36.4" transform="rotate(-90 103.6 36.4)">17</text>
<text x="108.7" y="36.4" transform="rotate(-90 108.7 36.4)">3</text>
<text x="113.8" y="36.4" transform="rotate(-90 113.8 36.4)">2</text>
<text x="177.8" y="40.2">6.3V</text>
<text x="190.5" y="40.2">50V</text>
<text x="210.9" y="37.7">C0603</text>
<text x="223.6" y="37.7">C0603</text>
<text x="77" y="42.7">11</text>
<text x="77" y="45.2">12</text>
<text x="177.8" y="42.8">C0603</text>
<text x="190.5" y="42.8">C0603</text>
<text x="205.8" y="45.3">GND</text>
<text x="77" y="52.8">15</text>
<text x="77" y="50.3">16</text>
<text x="139" y="52.8">7</text>
<text x="172.8" y="50.4">GND</text>
<text x="77" y="57.9">13</text>
<text x="77" y="55.4">14</text>
<text x="77" y="60.5">18</text>
<text x="77" y="65.5">19</text>
<text x="77" y="63">20</text>
<text x="139" y="63">6</text>
<text x="205.3" y="63">6</text>
<text x="28.7" y="67.6">3V3</text>
<text x="77" y="70.6">24</text>
<text x="139" y="68.1">5</text>
<text x="205.3" y="68.1">5</text>
<text x="77" y="73.2">25</text>
<text x="77" y="75.7">26</text>
<text x="205.3" y="73.2">3</text>
<text x="77" y="83.3">22</text>
<text x="77" y="80.8">23</text>
<text x="77" y="78.2">27</text>
<text x="139" y="78.2">4</text>
<text x="139" y="83.3">30</text>
<text x="205.3" y="78.2">2</text>
<text x="205.3" y="83.3">4</text>
<text x="22.9" y="85.9">R0603</text>
<text x="33.1" y="85.9">R0603</text>
<text x="139" y="85.9">31</text>
<text x="205.3" y="88.4">1</text>
<text x="77" y="90.9">21</text>
<text x="77" y="93.5">32</text>
<text x="139" y="93.5">10</text>
<text x="78.3" y="98.6">9</text>
<text x="139" y="101.1">28</text>
<text x="198.2" y="98.6">50V</text>
<text x="198.2" y="101.2">C0603</text>
<text x="30.5" y="103.7">50V</text>
<text x="30.5" y="106.3">C0603</text>
<text x="78.3" y="103.6">8</text>
<text x="139" y="103.6">29</text>
<text x="205.3" y="103.6">7</text>
<text x="38.1" y="111.3">GND</text>
<text x="182.9" y="108.8">R0603</text>
<text x="188.8" y="113.4">3V3</text>
<text x="205.3" y="108.7">8</text>
<text x="106.2" y="114.9" transform="rotate(-90 106.2 114.9)">1</text>
<text x="111.3" y="116.1" transform="rotate(-90 111.3 116.1)">33</text>
<text x="177.8" y="119">GND</text>
<text x="204" y="118.9">12</text>
<text x="278.7" y="118.9">13</text>
<text x="204" y="124">11</text>
<text x="278.7" y="124">14</text>
<text x="106.7" y="126.6">GND</text>
<text x="175.3" y="126.6">R0603</text>
<text x="205.3" y="129">9</text>
<text x="175.3" y="136.7">R0603</text>
<text x="204" y="134.1">10</text>
<text x="284" y="135.4" transform="rotate(-90 284 135.4)">2</text>
<text x="107.5" y="138.8">3V3</text>
<text x="88.9" y="144.4">R0603</text>
<text x="88.9" y="149.4">R0603</text>
<text x="193.1" y="146.9">GND</text>
<text x="269.3" y="152">330@100MHz</text>
<text x="284" y="150.4" transform="rotate(-90 284 150.4)">1</text>
<text x="282" y="159.6">GND</text>
<text x="88.9" y="164.7">R0603</text>
<text x="88.9" y="167.2">R0603</text>
<text x="88.9" y="172.3">R0603</text>
<text x="88.9" y="174.8">R0603</text>
<text x="88.9" y="177.4">R0603</text>
<text x="88.9" y="179.9">R0603</text>
<text x="88.9" y="182.5">R0603</text>
<text x="88.9" y="187.5">R0603</text>
<text x="221.5" y="189.6">Title</text>
<text x="101.6" y="197.7">GND</text>
<text x="221.3" y="197.2">Size</text>
<text x="229.7" y="197.4">Document Number</text>
<text x="285.5" y="197.2">Rev</text>
<text x="286.3" y="200.5">V1.0</text>
<text x="221.8" y="204.8">Date:</text>
<text x="269.3" y="204.8">Sheet</text>
<text x="281.7" y="204.8">of</text>
</g>
<g font-size="2.3" fill="#000080">
<text x="231.2" y="21.2">L5</text>
<text x="73.7" y="27.5">C39</text>
<text x="43.2" y="32.6">R44</text>
<text x="43.2" y="35.1">1K</text>
<text x="55.9" y="32.6">R45</text>
<text x="55.9" y="35.1">1K</text>
<text x="73.7" y="30.1">100nF</text>
<text x="177.8" y="35.1">C42</text>
<text x="190.5" y="35.1">C43</text>
<text x="210.9" y="30.1">C40</text>
<text x="210.9" y="32.6">22uF</text>
<text x="223.6" y="30.1">C41</text>
<text x="223.6" y="32.6">100nF</text>
<text x="177.8" y="37.7">22uF</text>
<text x="190.5" y="37.7">100nF</text>
<text x="210.9" y="52.9">J11</text>
<text x="22.9" y="80.9">R47</text>
<text x="22.9" y="83.4">1K</text>
<text x="33.1" y="80.9">R46</text>
<text x="33.1" y="83.4">10K</text>
<text x="198.2" y="93.6">C44</text>
<text x="30.5" y="98.6">C45</text>
<text x="30.5" y="101.2">100nF</text>
<text x="198.2" y="96.1">100nF</text>
<text x="182.9" y="103.7">R48</text>
<text x="182.9" y="106.3">6.49K</text>
<text x="160.1" y="124">R49</text>
<text x="175.3" y="124">220R</text>
<text x="160.1" y="134.2">R50</text>
<text x="175.3" y="134.2">220R</text>
<text x="68.6" y="146.9">R52</text>
<text x="68.6" y="144.4">R51</text>
<text x="68.6" y="149.4">R53</text>
<text x="83.9" y="146.9">4.7KR0603</text>
<text x="83.9" y="144.4">1K</text>
<text x="83.9" y="149.4">1K</text>
<text x="256.6" y="144.4">HR911105A</text>
<text x="276.9" y="146.9">L6</text>
<text x="68.6" y="162.1">R54</text>
<text x="68.6" y="164.7">R55</text>
<text x="68.6" y="167.2">R56</text>
<text x="83.9" y="162.1">4.7KR0603</text>
<text x="83.9" y="164.7">1K</text>
<text x="83.9" y="167.2">1K</text>
<text x="68.6" y="172.3">R57</text>
<text x="83.9" y="172.3">NC</text>
<text x="68.6" y="174.8">R58</text>
<text x="68.6" y="177.4">R59</text>
<text x="68.6" y="179.9">R60</text>
<text x="83.9" y="174.8">1K</text>
<text x="83.9" y="177.4">1K</text>
<text x="83.9" y="179.9">1K</text>
<text x="68.6" y="182.5">R61</text>
<text x="83.9" y="182.5">1K</text>
<text x="68.6" y="187.5">R62</text>
<text x="83.9" y="187.5">1K</text>
</g>
<g font-size="2.3" fill="#f00">
<text x="158.3" y="29.8">VDDCO_1_1V8</text>
<text x="19.3" y="43.8">[4,10]</text>
<text x="19.3" y="46.3">[4,10]</text>
<text x="30.5" y="43.8">GPIO_6</text>
<text x="30.5" y="46.3">GPIO_7</text>
<text x="15" y="53.9">[4]</text>
<text x="15" y="51.4">[4]</text>
<text x="22.9" y="53.9">ENET1_RXD1</text>
<text x="22.9" y="51.4">ENET1_RXD0</text>
<text x="150.4" y="52.7">ETH1_TXP</text>
<text x="15" y="64.1">[4]</text>
<text x="15" y="61.6">[4]</text>
<text x="22.9" y="64.1">ENET1_RXER</text>
<text x="22.9" y="61.6">ENET1_CRS_DV</text>
<text x="150.4" y="62.8">ETH1_TXM</text>
<text x="43" y="71.7">[4]</text>
<text x="50.8" y="71.7">ENET1_TXD0</text>
<text x="150.4" y="67.9">ETH1_RXP</text>
<text x="43" y="74.3">[4]</text>
<text x="50.8" y="74.3">ENET1_TXD1</text>
<text x="43" y="81.9">[4]</text>
<text x="50.8" y="81.9">ENET1_TXEN</text>
<text x="150.4" y="78.1">ETH1_RXM</text>
<text x="-.3" y="92">,5]</text>
<text x="-.2" y="94.6">[6]</text>
<text x="7.7" y="92">SNVS_TAMPER5</text>
<text x="7.7" y="94.6">ENET1_nRST</text>
<text x="44" y="99.7">[4]</text>
<text x="51.9" y="99.7">ENET1_TX_CLK</text>
</g>
<g font-size="2.3" fill="#004080">
<text x="82.6" y="44.3">MDIO</text>
<text x="82.6" y="46.8">MDC</text>
<text x="105.2" y="46.7" transform="rotate(-90 105.2 46.7)">VDDIO</text>
<text x="82.6" y="51.9">RXD0/DUPLEX</text>
<text x="110.3" y="50.2" transform="rotate(-90 110.3 50.2)">VDDA_3.3</text>
<text x="115.4" y="48.7" transform="rotate(-90 115.4 48.7)">VDD_1.2</text>
<text x="82.6" y="59.5">PHYAD0</text>
<text x="82.6" y="57">PHYAD1</text>
<text x="82.6" y="54.4">RXD1/PHYAD2</text>
<text x="131.5" y="54.4">TXP</text>
<text x="82.6" y="62.1">CRS_DV/CONFIG2</text>
<text x="82.6" y="64.6">RXER/ISO</text>
<text x="131.2" y="64.6">TXM</text>
<text x="209.6" y="64.6">RD-</text>
<text x="82.6" y="67.1">REF_CLK/B-CAST_OFF</text>
<text x="131.3" y="69.7">RXP</text>
<text x="209.6" y="69.7">CT1</text>
<text x="82.6" y="72.2">TXD0</text>
<text x="82.6" y="74.8">TXD1</text>
<text x="82.6" y="77.3">NC2</text>
<text x="209.6" y="74.8">RD+</text>
<text x="82.6" y="82.4">TXEN</text>
<text x="82.6" y="79.8">NC3</text>
<text x="130.9" y="79.8">RXM</text>
<text x="209.6" y="79.8">TD-</text>
<text x="82.6" y="84.9">NC1</text>
<text x="119.5" y="84.9">LED0/NWAYEN</text>
<text x="121.8" y="87.5">LED1/SPEED</text>
<text x="209.6" y="84.9">CT2</text>
<text x="82.6" y="92.5">INTRP/NAND_TREE</text>
<text x="82.6" y="95.1">RST</text>
<text x="129.9" y="95.1">REXT</text>
<text x="209.6" y="90">TD+</text>
<text x="82.6" y="100.2">XI</text>
<text x="82.6" y="105.2">XO</text>
<text x="125.8" y="102.7">CONFIG0</text>
<text x="125.8" y="105.2">CONFIG1</text>
<text x="209.6" y="105.2">NC</text>
<text x="107.8" y="110.5" transform="rotate(-90 107.8 110.5)">GND</text>
<text x="112.9" y="110.5" transform="rotate(-90 112.9 110.5)">PADDLE</text>
<text x="209.6" y="110.3">CHS_GND</text>
<text x="209.6" y="120.5">LED_Y_A</text>
<text x="209.6" y="125.6">LED_Y_K</text>
<text x="271.2" y="120.5">SH1</text>
<text x="271.2" y="125.6">SH2</text>
<text x="209.6" y="130.6">LED_G_A</text>
<text x="209.6" y="135.7">LED_G_K</text>
</g>
<g font-size="2.3" fill="#00f">
<text x="46.3" y="52.7">ENET1_PHYAD2</text>
<text x="46.3" y="50.1">ENET1_DUPLEX</text>
<text x="46.3" y="55.2">ENET1_PHYAD1</text>
<text x="46.3" y="57.7">ENET1_PHYAD0</text>
<text x="46.3" y="60.3">ENET1_CONFIG2</text>
<text x="46.3" y="62.8">ENET1_ISO</text>
<text x="224.1" y="62.6">1CT:1CT</text>
<text x="221" y="77.6">1CT:1CT</text>
<text x="268.5" y="74.3">RX-</text>
<text x="155.5" y="83.1">ENET1_LED0/NWAYEN</text>
<text x="155.5" y="85.7">ENET1_LED1/SPEED</text>
<text x="268.3" y="89.5">RX+</text>
<text x="43.7" y="90.8">ENET1_NAND_TREE#</text>
<text x="268.3" y="94.4">TX-</text>
<text x="155.5" y="100.9">ENET1_CONFIG0</text>
<text x="268.3" y="99.4">TX+</text>
<text x="155.5" y="103.5">ENET1_CONFIG1</text>
<text x="221.5" y="104">1000pF</text>
<text x="223.3" y="106.6">2KV</text>
<text x="256.1" y="105.3">4X75 OHMS</text>
<text x="224.6" y="118.2">YELLOW LED</text>
<text x="132.6" y="123.8">ENET1_LED0/NWAYEN</text>
<text x="224.6" y="127.9">GREEN LED</text>
<text x="132.6" y="133.9">ENET1_LED1/SPEED</text>
<text x="28.5" y="149.2">ENET1_PHYAD2</text>
<text x="28.5" y="144.1">ENET1_PHYAD0</text>
<text x="28.5" y="146.6">ENET1_PHYAD1</text>
<text x="28.5" y="161.9">ENET1_CONFIG0</text>
<text x="28.5" y="167">ENET1_CONFIG2</text>
<text x="28.5" y="164.4">ENET1_CONFIG1</text>
<text x="28.5" y="174.6">ENET1_ISO</text>
<text x="28.5" y="179.7">ENET1_LED1/SPEED</text>
<text x="28.5" y="177.1">ENET1_LED0/NWAYEN</text>
<text x="28.5" y="182.2">ENET1_DUPLEX</text>
<text x="28.5" y="187.3">ENET1_NAND_TREE#</text>
</g>
<g font-size="2">
<text x="241.3" y="181.2">东莞野火电子技术有限公司</text>
<text x="241.3" y="183.5">https://fire-stm32.taobao.com</text>
<text x="241.3" y="192.1">野火_EBF6ULL S1 Mini 底板_原理图</text>
<text x="222.3" y="199.5">A4</text>
<text x="252.3" y="199.5">以太网x1</text>
<text x="230.2" y="204.3">Friday, May 21, 2021</text>
<text x="276.9" y="204.3">9</text>
<text x="286.3" y="204.3">10</text>
</g>
</svg>
